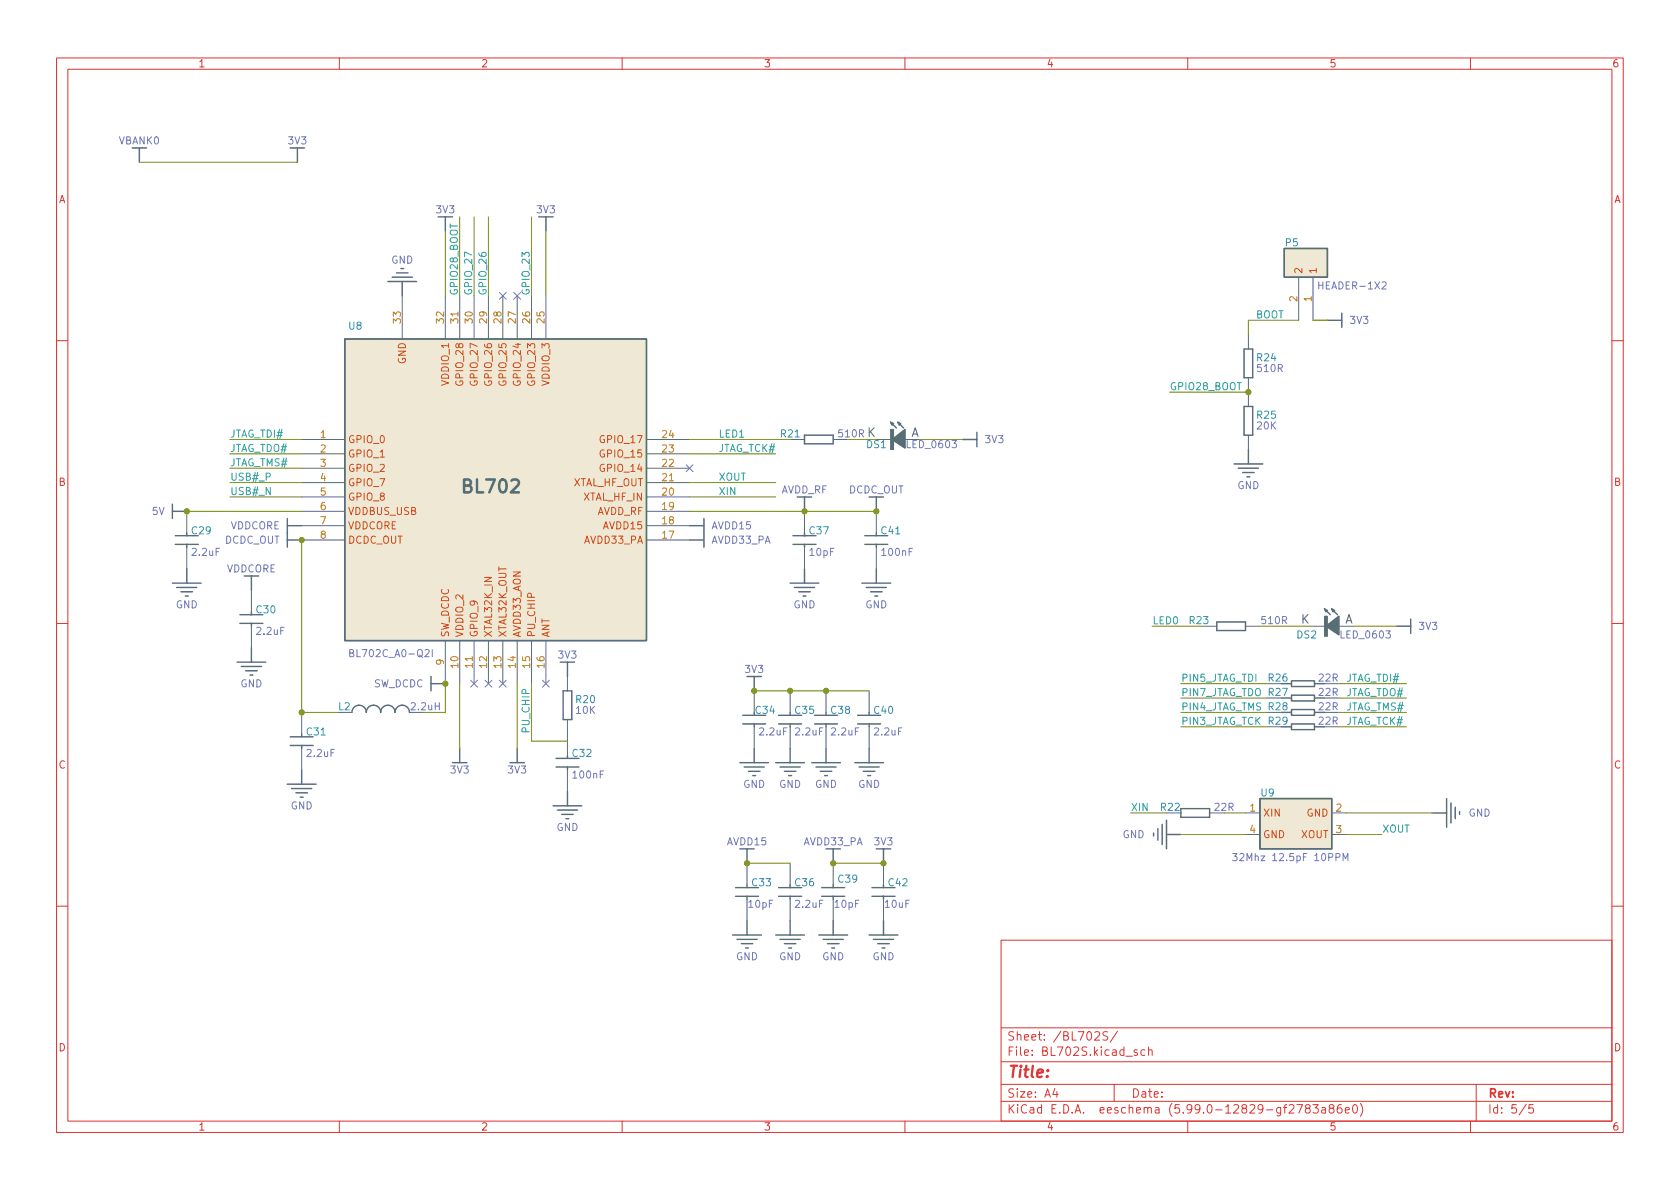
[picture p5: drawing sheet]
<svg xmlns="http://www.w3.org/2000/svg" width="297mm" height="210mm" viewBox="0 0 297 210" stroke-linecap="round" stroke-linejoin="round" font-family="sans-serif">
<g fill="none" stroke="#dc322f" stroke-width=".18">
<path d="M10 10.2h277v190.1h-277zM12 12.2h273v186.1h-273zM60 10.2v2M110 10.2v2M160 10.2v2M210 10.2v2M260 10.2v2M10 60.2h2M285 60.2h2M10 110.2h2M285 110.2h2M10 160.2h2"/>
<path d="M177 166.3h108v32h-108zM285 160.2h2M60 198.3v2M110 198.3v2M160 198.3v2M177 194.8h108M177 191.8h108M177 187.8h108M177 181.8h108M186.5 192.5l-.4 1h1M186.9 193v1M193.6 182.6l.5-.2 .3 .2v.3l-.9 1h.9"/>
<path d="M195.9 182.5l-.6-.1-.2 .2v.4l.6 .3 .2 .3-.3 .3h-.6M197 191.8v3M197.6 182.4l-1.3 1.9M201.1 185.7l-.4-.1-.2 .2 .1 .3 .5 .1v.4h-.6M202.4 185.7l-.4-.1-.3 .3v.4l.2 .3h.5M203.1 185.8l.2-.2 .3 .1 .1 .9M203.1 185.1v1.5M210 198.3v2M229.3 195.3h1l-.7 1.5M231.1 196l-.3-.3 .1-.2 .2-.2 .4 .1 .1 .2v.2l-.7 .2-.1 .3v.2l.3 .3h.3l.2-.3v-.4l-.2-.1M232.1 195.3h1l-.5 .6 .4 .1v.7l-.2 .1h-.4l-.3-.1M233.7 195.9h.6l.1 .9"/>
<path d="M234.4 196.2l-.5 .1a.29 .29 0 0 0-.3 .2 .29 .29 0 0 0 .3 .3h.5M235.3 196l-.3-.3 .1-.2 .2-.2 .4 .1 .2 .2-.1 .2-.7 .2-.1 .3v.2l.3 .3h.3l.3-.3v-.2l-.3-.3M237.1 195.3a.59 .59 0 0 0-.7 .7v.5l.2 .3h.4l.2-.1 .1-.5-.2-.2-.4-.1-.3 .3M237.9 196.3l.7-.1-.1-.3-.4-.1-.2 .2v.8h.6M239.4 195.4l.1-.1a.81 .81 0 0 1 .6 .7 .81 .81 0 0 1-.3 .8h-.2a.81 .81 0 0 1-.5-.6 .81 .81 0 0 1 .3-.8zM240.5 195.1a1.72 1.72 0 0 1 0 2.3M260 198.3v2M261 191.8v6.5M269.9 195.3l-1.3 1.9M271.1 195.3h-.7l-.1 .7 .2-.1 .5 .1 .2 .2-.1 .5-.2 .1-.6-.1"/>
</g>
<g fill="none" stroke="#586e75" stroke-width=".25">
<path d="M24.6 26.2v2.5M52.6 26.2v2.5M78.7 38.3v2.6M96.5 38.3v2.6M61 59.9h53.3v53.4h-53.3zM68.6 49.8h5.1M69.3 49h3.6M70.1 48.3h2M70.9 47.5h.5M71.1 49.8v2.5M227.1 43.9h7.6v5.1h-7.6zM234.7 56.6h2.5"/>
<path d="M237.2 55.4v2.5M142.2 77h5.1v1.5h-5.1zM157.5 74.7l.5 .2-.3 .3zM157.5 74.7l1 1M158.7 74.7l.6 .2-.3 .3zM158.7 74.7l1.1 1M170.2 77.7h2.5M172.7 76.4v2.6M220 71.9h1.5v5.1h-1.5zM220 61.7h1.5v5.1h-1.5zM220.7 79.5v2.5M30.5 89.1v2.6"/>
<path d="M30.5 90.4h2.5M31 94.7h4.1M31 96.3h4.1M33 94.2v.5M33 96.3v.5M50.8 95.5h2.5M50.8 93h2.5M50.8 91.7v5.1M121.9 95.5h2.6M121.9 93h2.6M124.5 91.7v5.1M140.2 94.7h4.1"/>
<path d="M140.2 96.3h4.1M142.2 87.9v2.5M142.2 94.2v.5M142.2 96.3v.5M152.9 94.7h4.1M152.9 96.3h4.1M154.9 87.9v2.5M154.9 94.2v.5M154.9 96.3v.5M218.2 82h5.1M218.9 82.8h3.6M219.7 83.6h2"/>
<path d="M220.5 84.3h.5M30.5 103.1h5.1M31.2 103.9h3.6M32 104.6h2M32.8 105.4h.5M33 100.6v2.5M41.9 117.1h5.1M42.4 108.7h4.1M42.4 110.2h4.1M42.7 117.9h3.5M43.4 118.6h2.1M44.2 119.4h.5"/>
<path d="M44.4 101.8v2.6M44.4 108.2v.5M44.4 110.2v.5M44.4 114.5v2.6M76.2 119.6v2.6M100.3 117.1v2.5M133.3 119.6v2.6M139.7 103.1h5.1M140.5 103.9h3.5M141.2 104.6h2.1M142 105.4h.5M142.2 100.6v2.5"/>
<path d="M152.4 103.1h5.1M153.2 103.9h3.5M153.9 104.6h2.1M154.7 105.4h.5M154.9 100.6v2.5M215.1 110h5.1v1.5h-5.1zM234.2 107.7l.5 .2-.3 .3zM234.2 107.7l1 1M235.5 107.7l.5 .2-.3 .3zM235.5 107.7l1 1M246.9 110.7h2.5M249.4 109.5v2.5"/>
<path d="M50.8 138.7h5.1M51.3 130.3h4.1M51.3 131.8h4.1M51.6 139.4h3.5M53.3 129.8v.5M53.3 131.8v.5M53.3 136.1v2.6M62.2 126a1.27 1.27 0 0 1 1.3-1.3 1.27 1.27 0 0 1 1.3 1.3 1.27 1.27 0 0 1 1.2-1.3 1.27 1.27 0 0 1 1.3 1.3 1.27 1.27 0 0 1 1.3-1.3 1.27 1.27 0 0 1 1.2 1.3 1.27 1.27 0 0 1 1.3-1.3 1.27 1.27 0 0 1 1.3 1.3M76.2 120.9h2.5M80 134.9h2.5M81.3 132.3v2.6M90.2 134.9h2.5"/>
<path d="M91.4 132.3v2.6M98.3 135.6h4.1M98.3 134.1h4.1M99.6 122.2h1.5v5h-1.5zM100.3 133.6v.5M100.3 135.6v.5M100.3 139.9v2.6M130.8 134.9h5.1M131.3 126.5h4.1M131.3 128h4.1M131.6 135.6h3.5M132.3 136.4h2.1"/>
<path d="M133.1 137.2h.5M133.3 128v.5M133.3 132.3v2.6M137.2 134.9h5M137.7 126.5h4M137.7 128h4M137.9 135.6h3.6M138.7 136.4h2M139.4 137.2h.6M139.7 126v.5M139.7 128v.5M139.7 132.3v2.6"/>
<path d="M143.5 134.9h5.1M144 126.5h4.1M144 128h4.1M144.3 135.6h3.5M145 136.4h2.1M145.8 137.2h.5M146 126v.5M146 128v.5M146 132.3v2.6M151.1 134.9h5.1M151.6 126.5h4.1M151.6 128h4.1"/>
<path d="M151.9 135.6h3.5M152.7 136.4h2M153.4 137.2h.5M153.7 126v.5M153.7 128v.5M153.7 132.3v2.6M226.6 120.9h1.7M226.6 123.4h1.7M226.6 126h1.7M226.6 128.5h1.7M228.3 122.9h4.1v1h-4.1zM228.3 125.5h4.1v1h-4.1z"/>
<path d="M228.3 120.4h4.1v1h-4.1zM228.3 128h4.1v1h-4.1zM232.4 120.9h1.8M232.4 123.4h1.8M232.4 126h1.8M232.4 128.5h1.8M52.3 140.2h2.1M53.1 141h.5M97.8 142.5h5.1M98.6 143.3h3.5M99.3 144h2M100.1 144.8h.5"/>
<path d="M130 157h4.1M130 158.5h4.1M132.1 150.1v2.5M132.1 156.5v.5M132.1 158.5v.5M137.7 157h4M137.7 158.5h4M139.7 156.5v.5M139.7 158.5v.5M145.3 157h4.1M145.3 158.5h4.1M147.3 150.1v2.5"/>
<path d="M147.3 156.5v.5M147.3 158.5v.5M154.2 157h4M154.2 158.5h4M156.2 150.1v2.5M156.2 156.5v.5M156.2 158.5v.5M204 147.3v.5M204.7 146.6v2M205.5 145.8v3.5M206.2 145v5.1M206.2 147.6h2.6"/>
<path d="M208.8 143h5.1v1.5h-5.1zM222.8 141.2h12.7v8.9h-12.7zM253.2 143.8h2.6M255.8 141.2v5.1M256.5 142v3.5M257.3 142.7v2.1M258.1 143.5v.5M129.5 165.3h5.1M130.3 166.1h3.6M131.1 166.9h2M131.8 167.6h.5M132.1 162.8v2.5"/>
<path d="M137.2 165.3h5M137.9 166.1h3.6M138.7 166.9h2M139.4 167.6h.6M139.7 162.8v2.5M144.8 165.3h5.1M145.5 166.1h3.6M146.3 166.9h2M147.1 167.6h.5M147.3 162.8v2.5M153.7 165.3h5M154.4 166.1h3.6"/>
<path d="M155.2 166.9h2M156 167.6h.5M156.2 162.8v2.5"/>
</g>
<g fill="none" stroke="#586e75" stroke-width=".18">
<path d="M71.1 52.3v7.6M78.7 52.3v7.6M81.3 52.3v7.6M83.8 52.3v7.6M86.4 52.3v7.6M88.9 52.3v7.6M91.4 52.3v7.6M94 52.3v7.6M96.5 52.3v7.6M220.7 59.2v2.5M229.6 49v7.6M232.2 49v7.6"/>
<path d="M53.3 77.7h7.7M114.3 77.7h7.6M139.7 77.7h2.5M147.3 77.7h2.6M154.9 77.7h2.6M220.7 66.8v5.1M220.7 77v2.5M33 90.4v3.8M33 96.8v3.8M53.3 95.5h7.7M53.3 93h7.7M53.3 90.4h7.7"/>
<path d="M53.3 80.3h7.7M53.3 87.9h7.7M53.3 85.3h7.7M53.3 82.8h7.7M114.3 95.5h7.6M114.3 93h7.6M114.3 90.4h7.6M114.3 80.3h7.6M114.3 87.9h7.6M114.3 85.3h7.6M114.3 82.8h7.6M142.2 90.4v3.8"/>
<path d="M142.2 96.8v3.8M154.9 90.4v3.8M154.9 96.8v3.8M44.4 104.4v3.8M44.4 110.7v3.8M78.7 113.3v7.6M81.3 113.3v7.6M83.8 113.3v7.6M86.4 113.3v7.6M88.9 113.3v7.6M91.4 113.3v7.6M94 113.3v7.6"/>
<path d="M96.5 113.3v7.6M100.3 119.6v2.6M212.6 110.7h2.5M220.2 110.7h2.6M231.6 110.7h2.6M236.7 110.7h2.6M53.3 126v3.8M53.3 132.3v3.8M100.3 127.2v6.4M100.3 136.1v3.8M133.3 122.2v3.8M133.3 128.5v3.8"/>
<path d="M139.7 122.2v3.8M139.7 128.5v3.8M146 122.2v3.8M146 128.5v3.8M153.7 122.2v3.8M153.7 128.5v3.8M132.1 152.6v3.9M132.1 159v3.8M139.7 152.6v3.9M139.7 159v3.8M147.3 152.6v3.9M147.3 159v3.8"/>
<path d="M156.2 152.6v3.9M156.2 159v3.8M213.9 143.8h2.5M220.2 143.8h2.6M220.2 147.6h2.6M235.5 143.8h2.5M235.5 147.6h2.5"/>
</g>
<g fill="#eee8d5" stroke="#eee8d5" stroke-width=".18">
<path d="M61 59.9h53.3v53.4h-53.3z"/>
<path d="M227.1 43.9h7.6v5.1h-7.6z"/>
<path d="M222.8 141.2h12.7v8.9h-12.7z"/>
</g>
<g fill="none" stroke="#6c71c4" stroke-width=".18">
<path d="M88.3 51.7l1.2 1.2M89.5 51.7l-1.2 1.2M90.8 51.7l1.2 1.2M92 51.7l-1.2 1.2M121.3 82.2l1.2 1.2M122.5 82.2l-1.2 1.2M61.8 115.5l.6-.1 .1-.2v-.2l-.7-.1v1.2h.5l.2-.1 .1-.3-.3-.2M76.4 114.9v1.2M83.2 120.3l1.2 1.2M84.4 120.3l-1.2 1.2M85.8 120.3l1.2 1.2M87 120.3l-1.2 1.2"/>
<path d="M88.3 120.3l1.2 1.2M89.5 120.3l-1.2 1.2M95.9 120.3l1.2 1.2M97.1 120.3l-1.2 1.2M217.9 150.9h.8l-.4 .5 .4 .1v.6l-.2 .1-.6-.1M237.5 152.2v-1.3l.4 .9 .4-.9v1.3"/>
</g>
<g fill="#586e75" stroke="#586e75" stroke-width=".18">
<path d="M234.2 109h.5v3.5h-.5z"/>
<path d="M157.5 75.9h.5v3.6h-.5z"/>
</g>
<g fill="#586e75" stroke="#586e75" stroke-width=".25">
<path d="M234.4 110.7l2.3-1.7v3.3z"/>
<path d="M157.7 77.7l2.3-1.8v3.3z"/>
</g>
<g fill="none" stroke="#859900" stroke-width=".18">
<path d="M24.6 28.7h28M81.3 38.3v14M83.8 38.3v14M86.4 38.3v14M94 38.3v14M78.7 40.9v11.4M96.5 40.9v11.4M229.6 56.6h-8.9v2.6M40.6 77.7h12.7M121.9 77.7h17.8M149.9 77.7h5M162.6 77.7h7.6"/>
<path d="M206.8 69.3h13.9M33 90.4h20.3M40.6 87.9h12.7M40.6 85.3h12.7M40.6 82.8h12.7M40.6 80.3h12.7M53.3 95.5v30.5h6.4M121.9 87.9h15.3M121.9 90.4h33M121.9 85.3h15.3M121.9 80.3h15.3M203.7 110.7h8.9"/>
<path d="M222.8 110.7h8.8M239.3 110.7h7.6M78.7 120.9v5.1h-3.8M81.3 120.9v11.4M91.4 120.9v11.4M94 120.9v10.2h6.3M133.3 122.2h20.4M208.8 126h15.2M208.8 120.9h15.2M208.8 128.5h15.2M208.8 123.4h15.2M236.7 126h12"/>
<path d="M236.7 120.9h12M236.7 128.5h12M236.7 123.4h12M132.1 152.6h7.6M147.3 152.6h8.9M199.9 143.8h6.3M208.8 147.6h11.4M216.4 143.8h3.8M238 143.8h15.2M238 147.6h6.3"/>
</g>
<path d="M232.2 56.6h2.5" fill="none" stroke="#859900" stroke-width=".25"/>
<g fill="#859900" stroke="#859900" stroke-width=".18">
<circle cx="78.7" cy="120.9" r=".46"/>
<circle cx="53.3" cy="126" r=".46"/>
<circle cx="33" cy="90.4" r=".46"/>
<circle cx="53.3" cy="95.5" r=".46"/>
<circle cx="220.7" cy="69.3" r=".46"/>
<circle cx="133.3" cy="122.2" r=".46"/>
<circle cx="156.2" cy="152.6" r=".46"/>
<circle cx="147.3" cy="152.6" r=".46"/>
<circle cx="146" cy="122.2" r=".46"/>
<circle cx="139.7" cy="122.2" r=".46"/>
<circle cx="132.1" cy="152.6" r=".46"/>
<circle cx="142.2" cy="90.4" r=".46"/>
<circle cx="154.9" cy="90.4" r=".46"/>
</g>
<text font-size="3.2" fill="#586e75" x="82.1" y="87.2">BL702</text>
<text font-size="2.8" fill="#dc322f" x="178" y="190.6">Title:</text>
<g font-size="2.1" fill="#586e75">
<text x="153.3" y="77.3">K</text>
<text x="161" y="77.3">A</text>
<text x="230" y="110.3">K</text>
<text x="237.8" y="110.3">A</text>
</g>
<g font-size="2.1" fill="#dc322f">
<text x="178" y="184">Sheet: /BL702S/</text>
<text x="178" y="186.7">File: BL702S.kicad_sch</text>
<text x="178" y="196.9">KiCad E.D.A. eeschema (5.99.0-12829-gf2783a86e0)</text>
<text x="178" y="194.1">Size: A4</text>
<text x="200" y="194.1">Date:</text>
<text x="263" y="194.1">Rev:</text>
<text x="263" y="196.9">Id: 5/5</text>
</g>
<g font-size="1.8" fill="#dc322f">
<text x="35" y="11.9">1</text>
<text x="85" y="11.9">2</text>
<text x="135" y="11.9">3</text>
<text x="185" y="11.9">4</text>
<text x="235" y="11.9">5</text>
<text x="285" y="11.9">6</text>
<text x="10.3" y="35.9">A</text>
<text x="285.3" y="35.9">A</text>
<text x="10.3" y="85.9">B</text>
<text x="285.3" y="85.9">B</text>
<text x="10.3" y="135.9">C</text>
<text x="285.3" y="135.9">C</text>
<text x="10.3" y="185.9">D</text>
<text x="285.3" y="185.9">D</text>
<text x="35" y="199.9">1</text>
<text x="85" y="199.9">2</text>
<text x="135" y="199.9">3</text>
<text x="185" y="199.9">4</text>
<text x="235" y="199.9">5</text>
<text x="285" y="199.9">6</text>
</g>
<g font-size="1.8" fill="#6c71c4">
<text x="21" y="25.5">VBANK0</text>
<text x="51" y="25.5">3V3</text>
<text x="77.2" y="37.7">3V3</text>
<text x="94.9" y="37.7">3V3</text>
<text x="69.2" y="46.6">GND</text>
<text x="233.5" y="51.2">HEADER-1X2</text>
<text x="238.8" y="57.3">3V3</text>
<text x="222.4" y="65.8">510R</text>
<text x="148.4" y="77.3">510R</text>
<text x="222.3" y="75.9">20K</text>
<text x="160.5" y="79.2">LED_0603</text>
<text x="174.2" y="78.4">3V3</text>
<text x="138.1" y="87.2">AVDD_RF</text>
<text x="150" y="87.2">DCDC_OUT</text>
<text x="218.8" y="86.5">GND</text>
<text x="26.9" y="91.1">5V</text>
<text x="40.7" y="93.6">VDDCORE</text>
<text x="125.9" y="93.6">AVDD15</text>
<text x="34.1" y="98.3">2.2uF</text>
<text x="39.7" y="96.1">DCDC_OUT</text>
<text x="40" y="101.2">VDDCORE</text>
<text x="125.8" y="96.1">AVDD33_PA</text>
<text x="143.2" y="98.3">10pF</text>
<text x="156" y="98.3">100nF</text>
<text x="31.1" y="107.6">GND</text>
<text x="140.3" y="107.6">GND</text>
<text x="153" y="107.6">GND</text>
<text x="45.5" y="112.3">2.2uF</text>
<text x="223.2" y="110.4">510R</text>
<text x="237.2" y="112.9">LED_0603</text>
<text x="251" y="111.4">3V3</text>
<text x="62.5" y="116.2">BL702C_A0-Q2I</text>
<text x="98.8" y="116.5">3V3</text>
<text x="131.8" y="119">3V3</text>
<text x="42.5" y="121.5">GND</text>
<text x="66" y="121.5">SW_DCDC</text>
<text x="72.8" y="125.6">2.2uH</text>
<text x="233.2" y="123.1">22R</text>
<text x="233.2" y="125.6">22R</text>
<text x="233.2" y="120.5">22R</text>
<text x="101.9" y="126.2">10K</text>
<text x="134.4" y="130">2.2uF</text>
<text x="140.7" y="130">2.2uF</text>
<text x="147.1" y="130">2.2uF</text>
<text x="154.7" y="130">2.2uF</text>
<text x="233.2" y="128.1">22R</text>
<text x="54.4" y="133.8">2.2uF</text>
<text x="79.7" y="136.8">3V3</text>
<text x="89.9" y="136.8">3V3</text>
<text x="101.4" y="137.7">100nF</text>
<text x="51.4" y="143.1">GND</text>
<text x="131.4" y="139.3">GND</text>
<text x="137.7" y="139.3">GND</text>
<text x="144.1" y="139.3">GND</text>
<text x="151.7" y="139.3">GND</text>
<text x="214.8" y="143.4">22R</text>
<text x="98.4" y="146.9">GND</text>
<text x="128.6" y="149.5">AVDD15</text>
<text x="142.1" y="149.5">AVDD33_PA</text>
<text x="154.6" y="149.5">3V3</text>
<text x="198.5" y="148.2">GND</text>
<text x="259.6" y="144.4">GND</text>
<text x="219.3" y="152.3">32Mhz 12.5pF 10PPM</text>
<text x="132.4" y="160.5">10pF</text>
<text x="140.7" y="160.5">2.2uF</text>
<text x="147.7" y="160.5">10pF</text>
<text x="156.6" y="160.5">10uF</text>
<text x="130.1" y="169.8">GND</text>
<text x="137.7" y="169.8">GND</text>
<text x="145.4" y="169.8">GND</text>
<text x="154.2" y="169.8">GND</text>
</g>
<g font-size="1.8" fill="#268bd2">
<text x="227.3" y="43.5">P5</text>
<text x="61.7" y="58.3">U8</text>
<text x="222.3" y="63.9">R24</text>
<text x="138.1" y="77.3">R21</text>
<text x="222.3" y="74">R25</text>
<text x="153.2" y="79.2">DS1</text>
<text x="34" y="94.5">C29</text>
<text x="143.2" y="94.5">C37</text>
<text x="155.9" y="94.5">C41</text>
<text x="45.4" y="108.4">C30</text>
<text x="210.4" y="110.4">R23</text>
<text x="229.3" y="112.9">DS2</text>
<text x="59.9" y="125.6">L2</text>
<text x="101.9" y="124.3">R20</text>
<text x="224.3" y="123.1">R27</text>
<text x="224.3" y="125.6">R28</text>
<text x="224.3" y="120.5">R26</text>
<text x="54.3" y="130">C31</text>
<text x="133.7" y="126.2">C34</text>
<text x="140.6" y="126.2">C35</text>
<text x="147" y="126.2">C38</text>
<text x="154.6" y="126.2">C40</text>
<text x="224.3" y="128.1">R29</text>
<text x="101.3" y="133.8">C32</text>
<text x="205.3" y="143.4">R22</text>
<text x="223" y="140.8">U9</text>
<text x="133" y="156.7">C33</text>
<text x="140.6" y="156.7">C36</text>
<text x="148.3" y="156.1">C39</text>
<text x="157.1" y="156.7">C42</text>
</g>
<g font-size="1.8" fill="#2aa198">
<text x="80.9" y="52.3" transform="rotate(-90 80.9 52.3)">GPIO28_BOOT</text>
<text x="83.5" y="52.3" transform="rotate(-90 83.5 52.3)">GPIO_27</text>
<text x="86" y="52.3" transform="rotate(-90 86 52.3)">GPIO_26</text>
<text x="93.6" y="52.3" transform="rotate(-90 93.6 52.3)">GPIO_23</text>
<text x="222" y="56.3">BOOT</text>
<text x="206.8" y="69">GPIO28_BOOT</text>
<text x="40.6" y="77.4">JTAG_TDI#</text>
<text x="127" y="77.4">LED1</text>
<text x="40.6" y="82.4">JTAG_TMS#</text>
<text x="40.6" y="79.9">JTAG_TDO#</text>
<text x="127" y="79.9">JTAG_TCK#</text>
<text x="40.6" y="85">USB#_P</text>
<text x="40.6" y="87.5">USB#_N</text>
<text x="127" y="85">XOUT</text>
<text x="127" y="87.5">XIN</text>
<text x="203.7" y="110.4">LED0</text>
<text x="208.8" y="120.5">PIN5_JTAG_TDI</text>
<text x="208.8" y="123.1">PIN7_JTAG_TDO</text>
<text x="208.8" y="125.6">PIN4_JTAG_TMS</text>
<text x="238" y="123.1">JTAG_TDO#</text>
<text x="238" y="125.6">JTAG_TMS#</text>
<text x="238" y="120.5">JTAG_TDI#</text>
<text x="93.6" y="129.8" transform="rotate(-90 93.6 129.8)">PU_CHIP</text>
<text x="208.8" y="128.2">PIN3_JTAG_TCK</text>
<text x="238" y="128.2">JTAG_TCK#</text>
<text x="199.9" y="143.4">XIN</text>
<text x="244.3" y="147.2">XOUT</text>
</g>
<g font-size="1.8" fill="#b58900">
<text x="229.4" y="53.3" transform="rotate(-90 229.4 53.3)">2</text>
<text x="231.9" y="53.3" transform="rotate(-90 231.9 53.3)">1</text>
<text x="70.9" y="57.1" transform="rotate(-90 70.9 57.1)">33</text>
<text x="78.5" y="57.1" transform="rotate(-90 78.5 57.1)">32</text>
<text x="81" y="57.1" transform="rotate(-90 81 57.1)">31</text>
<text x="83.6" y="57.1" transform="rotate(-90 83.6 57.1)">30</text>
<text x="86.1" y="57.1" transform="rotate(-90 86.1 57.1)">29</text>
<text x="88.6" y="57.1" transform="rotate(-90 88.6 57.1)">28</text>
<text x="91.2" y="57.1" transform="rotate(-90 91.2 57.1)">27</text>
<text x="93.7" y="57.1" transform="rotate(-90 93.7 57.1)">26</text>
<text x="96.3" y="57.1" transform="rotate(-90 96.3 57.1)">25</text>
<text x="56.7" y="77.5">1</text>
<text x="117.1" y="77.5">24</text>
<text x="56.7" y="80">2</text>
<text x="56.7" y="82.5">3</text>
<text x="117.1" y="82.5">22</text>
<text x="117.1" y="80">23</text>
<text x="56.7" y="85.1">4</text>
<text x="56.7" y="87.6">5</text>
<text x="117.1" y="87.6">20</text>
<text x="117.1" y="85.1">21</text>
<text x="56.7" y="90.2">6</text>
<text x="56.7" y="92.7">7</text>
<text x="56.7" y="95.2">8</text>
<text x="117.1" y="95.2">17</text>
<text x="117.1" y="92.7">18</text>
<text x="117.1" y="90.2">19</text>
<text x="78.5" y="117.6" transform="rotate(-90 78.5 117.6)">9</text>
<text x="81" y="118.1" transform="rotate(-90 81 118.1)">10</text>
<text x="83.6" y="118.1" transform="rotate(-90 83.6 118.1)">11</text>
<text x="86.1" y="118.1" transform="rotate(-90 86.1 118.1)">12</text>
<text x="88.6" y="118.1" transform="rotate(-90 88.6 118.1)">13</text>
<text x="91.2" y="118.1" transform="rotate(-90 91.2 118.1)">14</text>
<text x="93.7" y="118.1" transform="rotate(-90 93.7 118.1)">15</text>
<text x="96.3" y="118.1" transform="rotate(-90 96.3 118.1)">16</text>
<text x="221" y="143.5">1</text>
<text x="236.2" y="143.5">2</text>
<text x="221" y="147.3">4</text>
<text x="236.2" y="147.3">3</text>
</g>
<g font-size="1.8" fill="#cb4b16">
<text x="230.3" y="48.5" transform="rotate(-90 230.3 48.5)">2</text>
<text x="232.8" y="48.5" transform="rotate(-90 232.8 48.5)">1</text>
<text x="71.8" y="64.4" transform="rotate(-90 71.8 64.4)">GND</text>
<text x="79.4" y="68" transform="rotate(-90 79.4 68)">VDDIO_1</text>
<text x="81.9" y="67.8" transform="rotate(-90 81.9 67.8)">GPIO_28</text>
<text x="84.5" y="67.8" transform="rotate(-90 84.5 67.8)">GPIO_27</text>
<text x="87" y="67.8" transform="rotate(-90 87 67.8)">GPIO_26</text>
<text x="89.5" y="67.8" transform="rotate(-90 89.5 67.8)">GPIO_25</text>
<text x="92.1" y="67.8" transform="rotate(-90 92.1 67.8)">GPIO_24</text>
<text x="94.6" y="67.8" transform="rotate(-90 94.6 67.8)">GPIO_23</text>
<text x="97.2" y="68" transform="rotate(-90 97.2 68)">VDDIO_3</text>
<text x="61.5" y="78.4">GPIO_0</text>
<text x="61.5" y="80.9">GPIO_1</text>
<text x="61.5" y="83.4">GPIO_2</text>
<text x="106.4" y="83.4">GPIO_14</text>
<text x="106.4" y="80.9">GPIO_15</text>
<text x="106.4" y="78.4">GPIO_17</text>
<text x="61.5" y="86">GPIO_7</text>
<text x="61.5" y="88.5">GPIO_8</text>
<text x="101.1" y="86">XTAL_HF_OUT</text>
<text x="103.1" y="88.5">XTAL_HF_IN</text>
<text x="61.5" y="91.1">VDDBUS_USB</text>
<text x="61.5" y="93.6">VDDCORE</text>
<text x="105.4" y="91.1">AVDD_RF</text>
<text x="106.8" y="93.6">AVDD15</text>
<text x="61.5" y="96.1">DCDC_OUT</text>
<text x="103.4" y="96.1">AVDD33_PA</text>
<text x="79.4" y="112.8" transform="rotate(-90 79.4 112.8)">SW_DCDC</text>
<text x="81.9" y="112.8" transform="rotate(-90 81.9 112.8)">VDDIO_2</text>
<text x="84.5" y="112.8" transform="rotate(-90 84.5 112.8)">GPIO_9</text>
<text x="87" y="112.8" transform="rotate(-90 87 112.8)">XTAL32K_IN</text>
<text x="89.5" y="112.8" transform="rotate(-90 89.5 112.8)">XTAL32K_OUT</text>
<text x="92.1" y="112.8" transform="rotate(-90 92.1 112.8)">AVDD33_AON</text>
<text x="94.6" y="112.8" transform="rotate(-90 94.6 112.8)">PU_CHIP</text>
<text x="97.2" y="112.8" transform="rotate(-90 97.2 112.8)">ANT</text>
<text x="223.3" y="144.4">XIN</text>
<text x="223.3" y="148.2">GND</text>
<text x="230" y="148.2">XOUT</text>
<text x="231" y="144.4">GND</text>
</g>
</svg>
